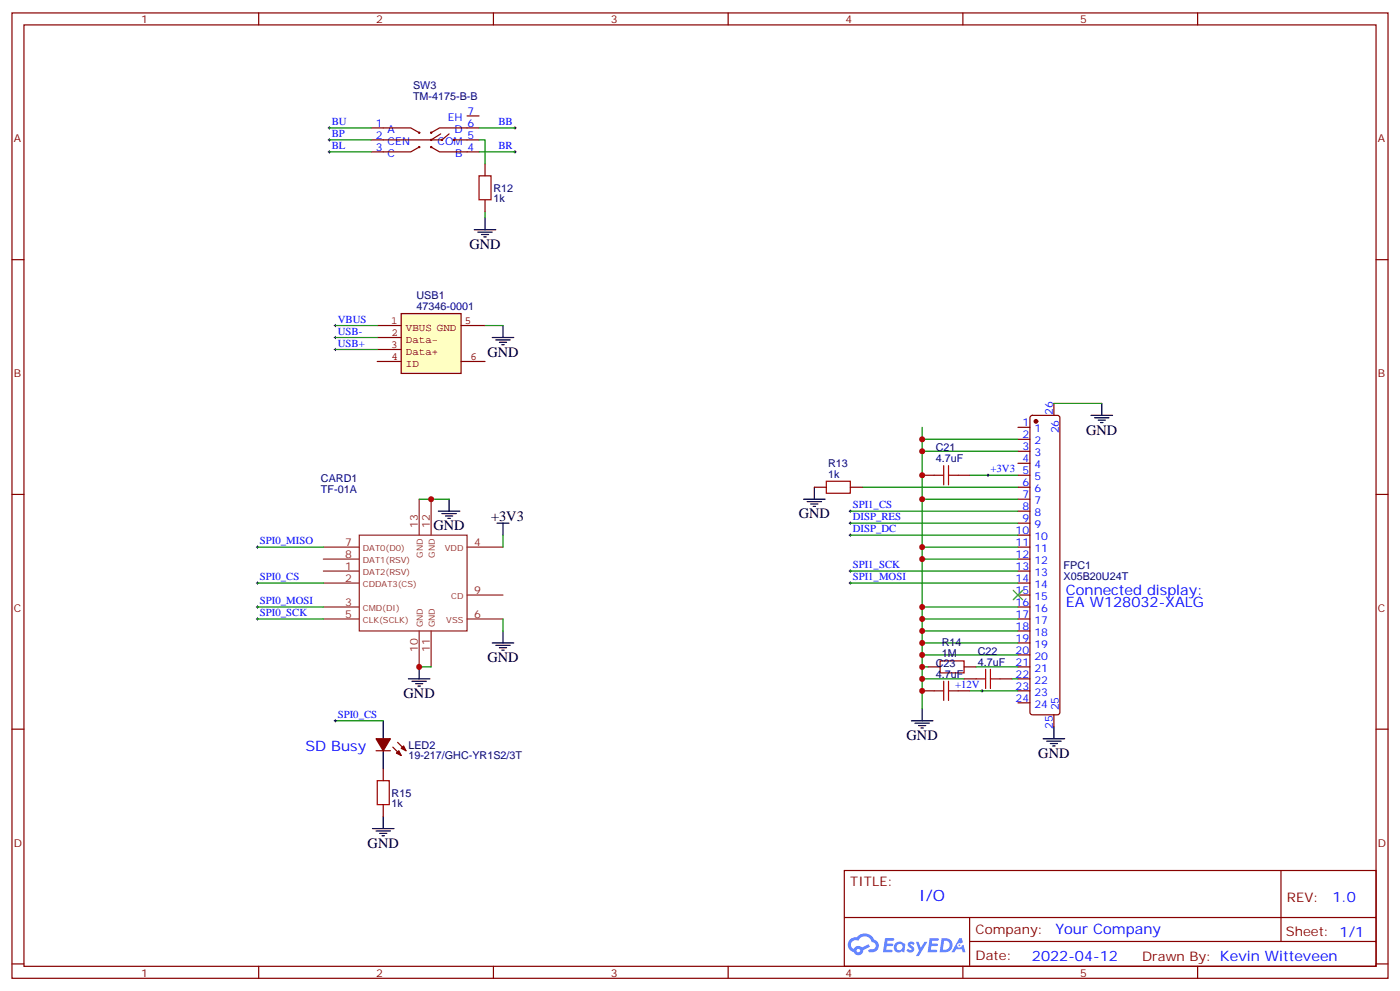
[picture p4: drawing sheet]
<svg xmlns="http://www.w3.org/2000/svg" width="412mm" height="292mm" viewBox="0 0 412 292" stroke-linecap="round" stroke-linejoin="round" font-family="sans-serif">
<g fill="none" stroke="#870000" stroke-width=".35">
<path d="M3.5 3.8h405.4v284.3h-405.4zM7.1 7.3h398.2v277.3h-398.2zM76.2 3.8v3.5M145.3 3.8v3.5M214.5 3.8v3.5M283.6 3.8v3.5M352.8 3.8v3.5M3.5 76.5h3.6M405.3 76.5h3.6M3.5 145.6h3.6M405.3 145.6h3.6M3.5 214.8h3.6"/>
<path d="M405.3 214.8h3.6M248.7 256.4h156.6v28.2h-156.6zM377.3 256.4v20.9M248.7 270.2h156.5M285.6 277.3h119.6M285.6 270.2v14.2M3.5 283.9h3.6M76.2 284.6v3.5M145.3 284.6v3.5M214.5 284.6v3.5M283.6 284.6v3.5M352.8 284.6v3.5"/>
<path d="M405.3 283.9h3.6"/>
</g>
<g fill="#5487ff">
<path d="M267.7 277.6a1.22 1.22 0 0 1 1.7 .2l-.4 .6a.47 .47 0 0 0-.3-.4 .47 .47 0 0 0-.5 .2l.1 .2a1.14 1.14 0 0 1 .8 1.8 1.14 1.14 0 0 1-1.9 0l-.2-.2 .5-.6 .7 .5a.29 .29 0 0 0 .3-.3 .29 .29 0 0 0-.2-.3 1.04 1.04 0 0 1-.6-1.7z"/>
<path d="M260.7 276.3h2.4l.3 .2-.2 .5-1.8 .1-.1 .8h1.5l.3 .4-.3 .4h-1.6l-.2 1.1h1.7l.2 .3-.2 .3-2.6 .1z"/>
<path d="M273.8 276.3h2.4l.3 .2-.1 .5-1.8 .1-.2 .8h1.6l.3 .4-.4 .4h-1.6l-.1 1.1h1.7l.2 .3-.2 .3-2.6 .1z"/>
<path d="M282.6 276.3h.7l.3 1.3-.6 .3a.69 .69 0 0 0-1 .3 .69 .69 0 0 0 .4 .9 .69 .69 0 0 0 .9-.6l.5-.2 .6 2.2h-.8l-.2-.9h-1.8l-.5 .9h-.8z"/>
<path d="M269.8 277.4h.8l.6 1.8 1.1-1.8h.9l-2.6 4.2h-.8l.9-1.5z"/>
<path d="M277.4 276.3l-.6 4.2h1.3a2.11 2.11 0 0 0 2.5-2.1 2.11 2.11 0 0 0-2.5-2.1zM278.1 277.1a1.39 1.39 0 0 1 1.7 1.4 1.39 1.39 0 0 1-1.8 1.3h-.3z"/>
<path d="M263.7 277.9a1.54 1.54 0 0 0-.1 2.2 1.54 1.54 0 0 0 2.2 .1l.6 .3 .3-2.3-.2-.3h-.4a1.49 1.49 0 0 0-2.4 0zM264 278.9a.94 .94 0 0 1 1.8 0 .94 .94 0 0 1-1.8 0z"/>
<path d="M250.4 276.7a2.18 2.18 0 0 0 1.1 3.7 1.44 1.44 0 0 0 1.6 .9 1.44 1.44 0 0 0 1.2-1.4l2-1.1-.5-.7-1.9 1a1.47 1.47 0 0 0-2.4 .4 1.39 1.39 0 0 1-.7-1.9 1.39 1.39 0 0 1 2-.5 2.12 2.12 0 0 1 2.2-1.3 2.12 2.12 0 0 1 1.9 1.7 1.14 1.14 0 0 1 1.1 1.4 1.14 1.14 0 0 1-1.7 .7 .43 .43 0 0 0-.5 .4 .43 .43 0 0 0 .4 .5 1.98 1.98 0 0 0 2.5-1.2 1.98 1.98 0 0 0-1.2-2.6 3.1 3.1 0 0 0-5.3-.6l-.9 .1zM252.3 280a.55 .55 0 0 1 1.1 0 .55 .55 0 0 1-1.1 0z"/>
<circle cx="282.6" cy="278.4" r=".26"/>
</g>
<path d="M109.7 244.1h6.4M110.8 244.8h4.2M111.8 245.5h2.1M112.5 246.2h.7M112.9 240.5v3.6" fill="none" stroke="#000" stroke-width=".35"/>
<path d="M111.1 229.9h3.6v7.1h-3.6z" fill="none" stroke="#a10000" stroke-width=".35"/>
<g fill="none" stroke="#870000" stroke-width=".35">
<path d="M310.4 118.8v3.5M299.9 125.9h3.5M299.9 129.4h3.5M299.9 132.9h3.5M299.9 136.5h3.5M299.9 140h3.5M303.6 122.5l.5-.2h7.4l.5 .2 .2 .5v86.8l-.2 .5-.5 .2h-7.4l-.5-.2-.2-.5v-86.8zM299.9 143.5h3.5M299.9 147h3.5M299.9 150.6h3.5M299.9 154.1h3.5M299.9 157.6h3.5"/>
<path d="M299.9 161.1h3.5M299.9 164.7h3.5M299.9 168.2h3.5M299.9 171.7h3.5M299.9 175.3h3.5M299.9 178.8h3.5M299.9 182.3h3.5M299.9 185.8h3.5M299.9 189.4h3.5M299.9 192.9h3.5M299.9 196.4h3.5M299.9 200h3.5"/>
<path d="M299.9 203.5h3.5M299.9 207h3.5M310.4 210.5v3.6M112.9 226.4v3.5M112.9 237v3.5"/>
</g>
<circle cx="305.2" cy="124.1" r=".53" fill="#870000" stroke="#870000" stroke-width=".35"/>
<g fill="none" stroke="#8c2424" stroke-width=".35">
<path d="M105.8 157.6h31.8v28.2h-31.8zM123.5 147v10.6M127 147v10.6M95.2 168.2h10.6M95.2 171.7h10.6M95.2 178.8h10.6M95.2 161.1h10.6M95.2 164.7h10.6M137.6 161.1h10.6M137.6 175.3h10.6M95.2 182.3h10.6M123.5 185.8v10.6"/>
<path d="M127 185.8v10.6M137.6 182.3h10.6"/>
</g>
<path d="M118.2 92.4h17.6v17.6h-17.6z" fill="#ffffc2" stroke="#850000" stroke-width=".35"/>
<path d="M111.1 95.9h7.1M111.1 99.4h7.1M135.8 95.9h7.1M111.1 102.9h7.1M111.1 106.5h7.1M135.8 106.5h7.1" fill="none" stroke="#850000" stroke-width=".35"/>
<g fill="none" stroke="#870000" stroke-width=".35">
<path d="M109.4 37.7h11.6l2.5 1.4M129.8 39.4l-2.8 1.8M132.3 39.4l-2.1 1.8h-20.8M137.6 34.1h3.5M141.1 37.7h-11.6l-2.5 1.4M123.5 43.3l-2.5 1.4h-11.6M127 43.3l2.5 1.4h11.6M133.7 41.2h7.4M142.9 48.3v3.5M142.9 58.8v3.6M271.6 140h3.6M282.2 140h3.6"/>
<path d="M239.9 143.5h3.5M250.5 143.5h3.5M273.4 196.4h3.5M284 196.4h3.5M284 200h3.5M294.6 200h3.5M117.1 218.7l2.5 2.4M271.6 203.5h3.6M282.2 203.5h3.6M110.8 221.1h4.2M115.7 220.1l2.5 2.4"/>
<circle cx="123.5" cy="39.1" r=".18"/>
<circle cx="127" cy="39.1" r=".18"/>
<circle cx="123.5" cy="43.3" r=".18"/>
<circle cx="127" cy="43.3" r=".18"/>
<circle cx="127" cy="41.2" r=".18"/>
<circle cx="130.2" cy="41.2" r=".18"/>
<circle cx="133.7" cy="41.2" r=".18"/>
</g>
<g fill="none" stroke="#000" stroke-width=".35">
<path d="M139.7 67.7h6.3M140.8 68.4h4.2M141.8 69.1h2.1M142.5 69.8h.7M142.9 64.1v3.6M145 99.4h6.3M148.2 95.9v3.5M146 100.1h4.3M147.1 100.8h2.1M147.8 101.5h.7M324.6 118.8v3.5M321.4 122.3h6.3"/>
<path d="M322.4 123h4.3M323.5 123.8h2.1M324.2 124.5h.7M129.1 150.6h6.4M130.2 151.3h4.2M131.2 152h2.1M131.9 152.7h.7M132.3 147v3.6M146.4 154.1h3.5M148.2 154.1v3.5M236.7 147h6.4M237.8 147.7h4.2"/>
<path d="M238.8 148.4h2.1M239.5 149.2h.7M239.9 143.5v3.5M120.3 200h6.3M123.5 196.4v3.6M145 189.4h6.3M146 190.1h4.3M147.1 190.8h2.1M147.8 191.5h.7M148.2 185.8v3.6M112.9 212.3v5.3M121.4 200.7h4.2"/>
<path d="M122.4 201.4h2.1M123.1 202.1h.7M268.5 212.3h6.3M269.5 213h4.3M270.6 213.7h2.1M271.3 214.4h.7M271.6 208.8v3.5M307.3 217.6h6.3M308.3 218.3h4.3M309.4 219h2.1M310.1 219.7h.7M310.4 214.1v3.5"/>
<path d="M112.9 221.1v5.3"/>
</g>
<g fill="#870000" stroke="#870000" stroke-width=".35">
<path d="M110.8 217.6h4.2l-2.1 3.5z"/>
<path d="M117.5 221.1l.7 1.4-1.4-.7z"/>
<path d="M118.2 220.4l.7-.7 .7 1.4z"/>
</g>
<g fill="none" stroke="#008700" stroke-width=".35">
<path d="M97 37.7h12.4M141.1 37.7h10.6M97 44.7h12.4M97 41.2h12.4M141.1 41.2h1.8v7.1M141.1 44.7h10.6M142.9 62.4v1.7M98.8 99.4h12.3M98.8 95.9h12.3M142.9 95.9h5.3M98.8 102.9h12.3M310.4 118.8h14.2"/>
<path d="M271.6 125.9v82.9M271.6 129.4h28.3M271.6 132.9h28.3M285.8 140h14.1M123.5 147h8.8M148.2 157.6v3.5M250.5 150.6h49.4M250.5 157.6h49.4M250.5 154.1h49.4M254 143.5h45.9M271.6 147h28.3M75.8 178.8h19.4"/>
<path d="M75.8 161.1h19.4M75.8 171.7h19.4M250.5 171.7h49.4M250.5 168.2h49.4M271.6 178.8h28.3M271.6 161.1h28.3M271.6 164.7h28.3M75.8 182.3h19.4M123.5 196.4h3.5M148.2 182.3v3.5M271.6 182.3h28.3M271.6 196.4h1.8"/>
<path d="M271.6 185.8h28.3M271.6 189.4h28.3M271.6 192.9h28.3M271.6 200h12.4M287.5 196.4h12.4M298.1 200h1.8M98.8 212.3h14.1M285.8 203.5h14.1"/>
</g>
<g fill="none" stroke="#000" stroke-width=".29">
<path d="M96.7 37.7h.7M97 37.3v.7M151.3 37.7h.7M151.7 37.3v.7M96.7 44.7h.7M96.7 41.2h.7M97 40.9v.7M97 44.4v.7M151.3 44.7h.7M151.7 44.4v.7M98.4 99.4h.7M98.4 95.9h.7"/>
<path d="M98.8 95.5v.7M98.8 99.1v.7M98.4 102.9h.7M98.8 102.6v.7M290.7 140h.7M291 139.6v.7M250.1 150.6h.7M250.1 157.6h.7M250.1 154.1h.7M250.5 150.2v.7M250.5 153.7v.7M250.5 157.3v.7"/>
<path d="M75.5 161.1h.7M75.5 171.7h.7M75.5 178.8h.7M75.8 160.8v.7M75.8 171.4v.7M75.8 178.4v.7M250.1 171.7h.7M250.1 168.2h.7M250.5 167.9v.7M250.5 171.4v.7M75.5 182.3h.7M75.8 182v.7"/>
<path d="M98.4 212.3h.7M98.8 211.9v.8M288.9 203.5h.7M289.3 203.1v.7"/>
</g>
<path d="M298.4 173.8l2.9 2.9M301.3 173.8l-2.9 2.9" fill="none" stroke="#3c3" stroke-width=".35"/>
<g fill="none" stroke="#a10000" stroke-width=".35">
<path d="M141.1 51.8h3.5v7h-3.5zM275.2 140h2.8M278 137.2v5.6M279.4 137.2v5.6M279.4 140h2.8M243.4 141.7h7.1v3.6h-7.1zM276.9 194.7h7.1v3.5h-7.1zM287.5 200h2.8M290.3 197.1v5.7M291.7 197.1v5.7M291.7 200h2.9M275.2 203.5h2.8"/>
<path d="M278 200.7v5.6M279.4 200.7v5.6M279.4 203.5h2.8"/>
</g>
<g fill="#c00">
<circle cx="123.5" cy="196.4" r=".88"/>
<circle cx="127" cy="147" r=".88"/>
<circle cx="271.6" cy="192.9" r=".88"/>
<circle cx="271.6" cy="189.4" r=".88"/>
<circle cx="271.6" cy="185.8" r=".88"/>
<circle cx="271.6" cy="182.3" r=".88"/>
<circle cx="271.6" cy="178.8" r=".88"/>
<circle cx="271.6" cy="164.7" r=".88"/>
<circle cx="271.6" cy="161.1" r=".88"/>
<circle cx="271.6" cy="147" r=".88"/>
<circle cx="271.6" cy="132.9" r=".88"/>
<circle cx="271.6" cy="129.4" r=".88"/>
<circle cx="271.6" cy="196.4" r=".88"/>
<circle cx="271.6" cy="200" r=".88"/>
<circle cx="271.6" cy="140" r=".88"/>
<circle cx="271.6" cy="203.5" r=".88"/>
</g>
<text font-size="4.6" fill="#00f" x="270.8" y="265.4">I/O</text>
<g font-size="4.2">
<text x="138.3" y="73.3">GND</text>
<text x="143.6" y="105.1">GND</text>
<text x="320" y="128">GND</text>
<text x="144.6" y="153.4">+3V3</text>
<text x="235.3" y="152.7">GND</text>
<text x="127.7" y="156.2">GND</text>
<text x="143.6" y="195">GND</text>
<text x="118.9" y="205.6">GND</text>
<text x="267.1" y="217.9">GND</text>
<text x="305.9" y="223.2">GND</text>
<text x="108.3" y="249.7">GND</text>
</g>
<g font-size="4.2" fill="#00f">
<text x="314" y="175.3">Connected display:</text>
<text x="314" y="178.8">EA W128032-XALG</text>
<text x="90" y="221.1">SD Busy</text>
<text x="392.5" y="265.7">1.0</text>
<text x="310.9" y="275.2">Your Company</text>
<text x="304" y="283">2022-04-12</text>
</g>
<g font-size="3.9" fill="#800">
<text x="250.5" y="261">TITLE:</text>
<text x="379.1" y="265.7">REV:</text>
<text x="287.4" y="275.2">Company:</text>
<text x="378.7" y="275.8">Sheet: 1/1</text>
<text x="287.4" y="282.9">Date:</text>
<text x="336.4" y="282.9">Drawn By: Kevin Witteveen</text>
</g>
<g font-size="3.2" fill="#800">
<text x="41.6" y="6.8">1</text>
<text x="110.8" y="6.8">2</text>
<text x="179.9" y="6.8">3</text>
<text x="249.1" y="6.8">4</text>
<text x="318.2" y="6.8">5</text>
<text x="4.1" y="41.9">A</text>
<text x="405.9" y="41.9">A</text>
<text x="4.1" y="111.1">B</text>
<text x="405.9" y="111.1">B</text>
<text x="4.1" y="180.2">C</text>
<text x="405.9" y="180.2">C</text>
<text x="4.1" y="249.3">D</text>
<text x="405.9" y="249.3">D</text>
<text x="41.6" y="287.6">1</text>
<text x="110.8" y="287.6">2</text>
<text x="179.9" y="287.6">3</text>
<text x="249.1" y="287.6">4</text>
<text x="318.2" y="287.6">5</text>
</g>
<g font-size="3.2" fill="#000080">
<text x="121.7" y="29.5">TM-4175-B-B</text>
<text x="121.7" y="26.2">SW3</text>
<text x="145.3" y="59.6">1k</text>
<text x="145.3" y="56.5">R12</text>
<text x="122.7" y="88.1">USB1</text>
<text x="122.7" y="91.3">47346-0001</text>
<text x="243.9" y="137.6">R13</text>
<text x="275.7" y="136.1">4.7uF</text>
<text x="275.7" y="132.9">C21</text>
<text x="94.5" y="142.1">CARD1</text>
<text x="243.9" y="140.7">1k</text>
<text x="94.5" y="145.3">TF-01A</text>
<text x="313.3" y="167.6">FPC1</text>
<text x="313.3" y="170.8">X05B20U24T</text>
<text x="277.4" y="190.4">R14</text>
<text x="275.7" y="196.4">C23</text>
<text x="277.4" y="193.6">1M</text>
<text x="288" y="196.1">4.7uF</text>
<text x="288" y="192.9">C22</text>
<text x="275.7" y="199.6">4.7uF</text>
<text x="120.3" y="220.5">LED2</text>
<text x="120.3" y="223.7">19-217/GHC-YR1S2/3T</text>
<text x="115.4" y="237.8">1k</text>
<text x="115.4" y="234.6">R15</text>
</g>
<g font-size="3.2" fill="#00f">
<text x="131.9" y="35.6">EH</text>
<text x="137.8" y="33.8">7</text>
<text x="97.7" y="36.8">BU</text>
<text x="97.7" y="40.3">BP</text>
<text x="110.7" y="37.3">1</text>
<text x="110.7" y="40.9">2</text>
<text x="114.2" y="39.1">A</text>
<text x="133.8" y="39.1">D</text>
<text x="137.8" y="40.9">5</text>
<text x="137.8" y="37.3">6</text>
<text x="146.8" y="36.8">BB</text>
<text x="97.7" y="43.9">BL</text>
<text x="110.7" y="44.4">3</text>
<text x="114.2" y="42.6">CEN</text>
<text x="114.2" y="46.1">C</text>
<text x="128.9" y="42.6">COM</text>
<text x="134.1" y="46.1">B</text>
<text x="137.8" y="44.4">4</text>
<text x="146.8" y="43.9">BR</text>
<text x="99.5" y="95">VBUS</text>
<text x="99.5" y="98.5">USB-</text>
<text x="99.5" y="102.1">USB+</text>
<text x="301.2" y="125.5">1</text>
<text x="310.1" y="122.2" transform="rotate(-90 310.1 122.2)">26</text>
<text x="301.2" y="129">2</text>
<text x="304.7" y="127.3">1</text>
<text x="304.7" y="130.8">2</text>
<text x="311.9" y="127.7" transform="rotate(-90 311.9 127.7)">26</text>
<text x="301.2" y="132.6">3</text>
<text x="301.2" y="136.1">4</text>
<text x="304.7" y="134.3">3</text>
<text x="304.7" y="137.9">4</text>
<text x="291.7" y="139.1">+3V3</text>
<text x="301.2" y="139.6">5</text>
<text x="301.2" y="143.2">6</text>
<text x="304.7" y="141.4">5</text>
<text x="251.2" y="149.7">SPI1_CS</text>
<text x="301.2" y="146.7">7</text>
<text x="304.7" y="144.9">6</text>
<text x="304.7" y="148.4">7</text>
<text x="251.2" y="153.2">DISP_RES</text>
<text x="301.2" y="150.2">8</text>
<text x="301.2" y="153.7">9</text>
<text x="304.7" y="152">8</text>
<text x="304.7" y="155.5">9</text>
<text x="76.6" y="160.3">SPI0_MISO</text>
<text x="251.2" y="156.7">DISP_DC</text>
<text x="299.2" y="157.3">10</text>
<text x="299.2" y="160.8">11</text>
<text x="304.7" y="159">10</text>
<text x="251.2" y="167.3">SPI1_SCK</text>
<text x="299.2" y="164.3">12</text>
<text x="299.2" y="167.9">13</text>
<text x="304.7" y="162.6">11</text>
<text x="304.7" y="166.1">12</text>
<text x="76.6" y="170.9">SPI0_CS</text>
<text x="251.2" y="170.9">SPI1_MOSI</text>
<text x="299.2" y="171.4">14</text>
<text x="304.7" y="169.6">13</text>
<text x="304.7" y="173.1">14</text>
<text x="76.6" y="177.9">SPI0_MOSI</text>
<text x="299.2" y="174.9">15</text>
<text x="299.2" y="178.4">16</text>
<text x="304.7" y="176.7">15</text>
<text x="76.6" y="181.4">SPI0_SCK</text>
<text x="299.2" y="182">17</text>
<text x="299.2" y="185.5">18</text>
<text x="304.7" y="180.2">16</text>
<text x="304.7" y="183.7">17</text>
<text x="299.2" y="189">19</text>
<text x="304.7" y="187.3">18</text>
<text x="304.7" y="190.8">19</text>
<text x="299.2" y="192.5">20</text>
<text x="299.2" y="196.1">21</text>
<text x="304.7" y="194.3">20</text>
<text x="304.7" y="197.8">21</text>
<text x="281.3" y="202.6">+12V</text>
<text x="299.2" y="199.6">22</text>
<text x="299.2" y="203.1">23</text>
<text x="304.7" y="201.4">22</text>
<text x="299.2" y="206.7">24</text>
<text x="304.7" y="204.9">23</text>
<text x="304.7" y="208.4">24</text>
<text x="311.9" y="209.2" transform="rotate(-90 311.9 209.2)">25</text>
<text x="99.5" y="211.4">SPI0_CS</text>
<text x="310.1" y="214.7" transform="rotate(-90 310.1 214.7)">25</text>
</g>
<g font-size="3.2" fill="#840000">
<text x="115.2" y="95.5">1</text>
<text x="136.9" y="95.5">5</text>
<text x="115.4" y="99.1">2</text>
<text x="119.6" y="97.4">VBUS GND</text>
<text x="119.6" y="100.9">Data-</text>
<text x="115.2" y="102.6">3</text>
<text x="115.4" y="106.1">4</text>
<text x="119.6" y="104.4">Data+</text>
<text x="119.6" y="108">ID</text>
<text x="138.6" y="106.1">6</text>
</g>
<g font-size="3.2" fill="#8d2323">
<text x="123.1" y="155.5" transform="rotate(-90 123.1 155.5)">13</text>
<text x="126.6" y="155.5" transform="rotate(-90 126.6 155.5)">12</text>
<text x="101.7" y="160.8">7</text>
<text x="139.7" y="160.8">4</text>
<text x="101.7" y="167.9">1</text>
<text x="101.7" y="164.3">8</text>
<text x="101.7" y="171.4">2</text>
<text x="101.7" y="178.4">3</text>
<text x="139.7" y="174.9">9</text>
<text x="101.7" y="182">5</text>
<text x="139.7" y="182">6</text>
<text x="123.1" y="192" transform="rotate(-90 123.1 192)">10</text>
<text x="126.6" y="192" transform="rotate(-90 126.6 192)">11</text>
</g>
<g font-size="2.5" fill="#8d2323">
<text x="106.9" y="162.2">DAT0(D0)</text>
<text x="106.9" y="165.7">DAT1(RSV)</text>
<text x="124.5" y="164.3" transform="rotate(-90 124.5 164.3)">GND</text>
<text x="128.1" y="164.3" transform="rotate(-90 128.1 164.3)">GND</text>
<text x="131" y="162.2">VDD</text>
<text x="106.9" y="169.3">DAT2(RSV)</text>
<text x="106.9" y="172.8">CDDAT3(CS)</text>
<text x="106.9" y="179.8">CMD(DI)</text>
<text x="132.9" y="176.3">CD</text>
<text x="106.9" y="183.4">CLK(SCLK)</text>
<text x="124.5" y="184.8" transform="rotate(-90 124.5 184.8)">GND</text>
<text x="128.1" y="184.8" transform="rotate(-90 128.1 184.8)">GND</text>
<text x="131.5" y="183.4">VSS</text>
</g>
</svg>
